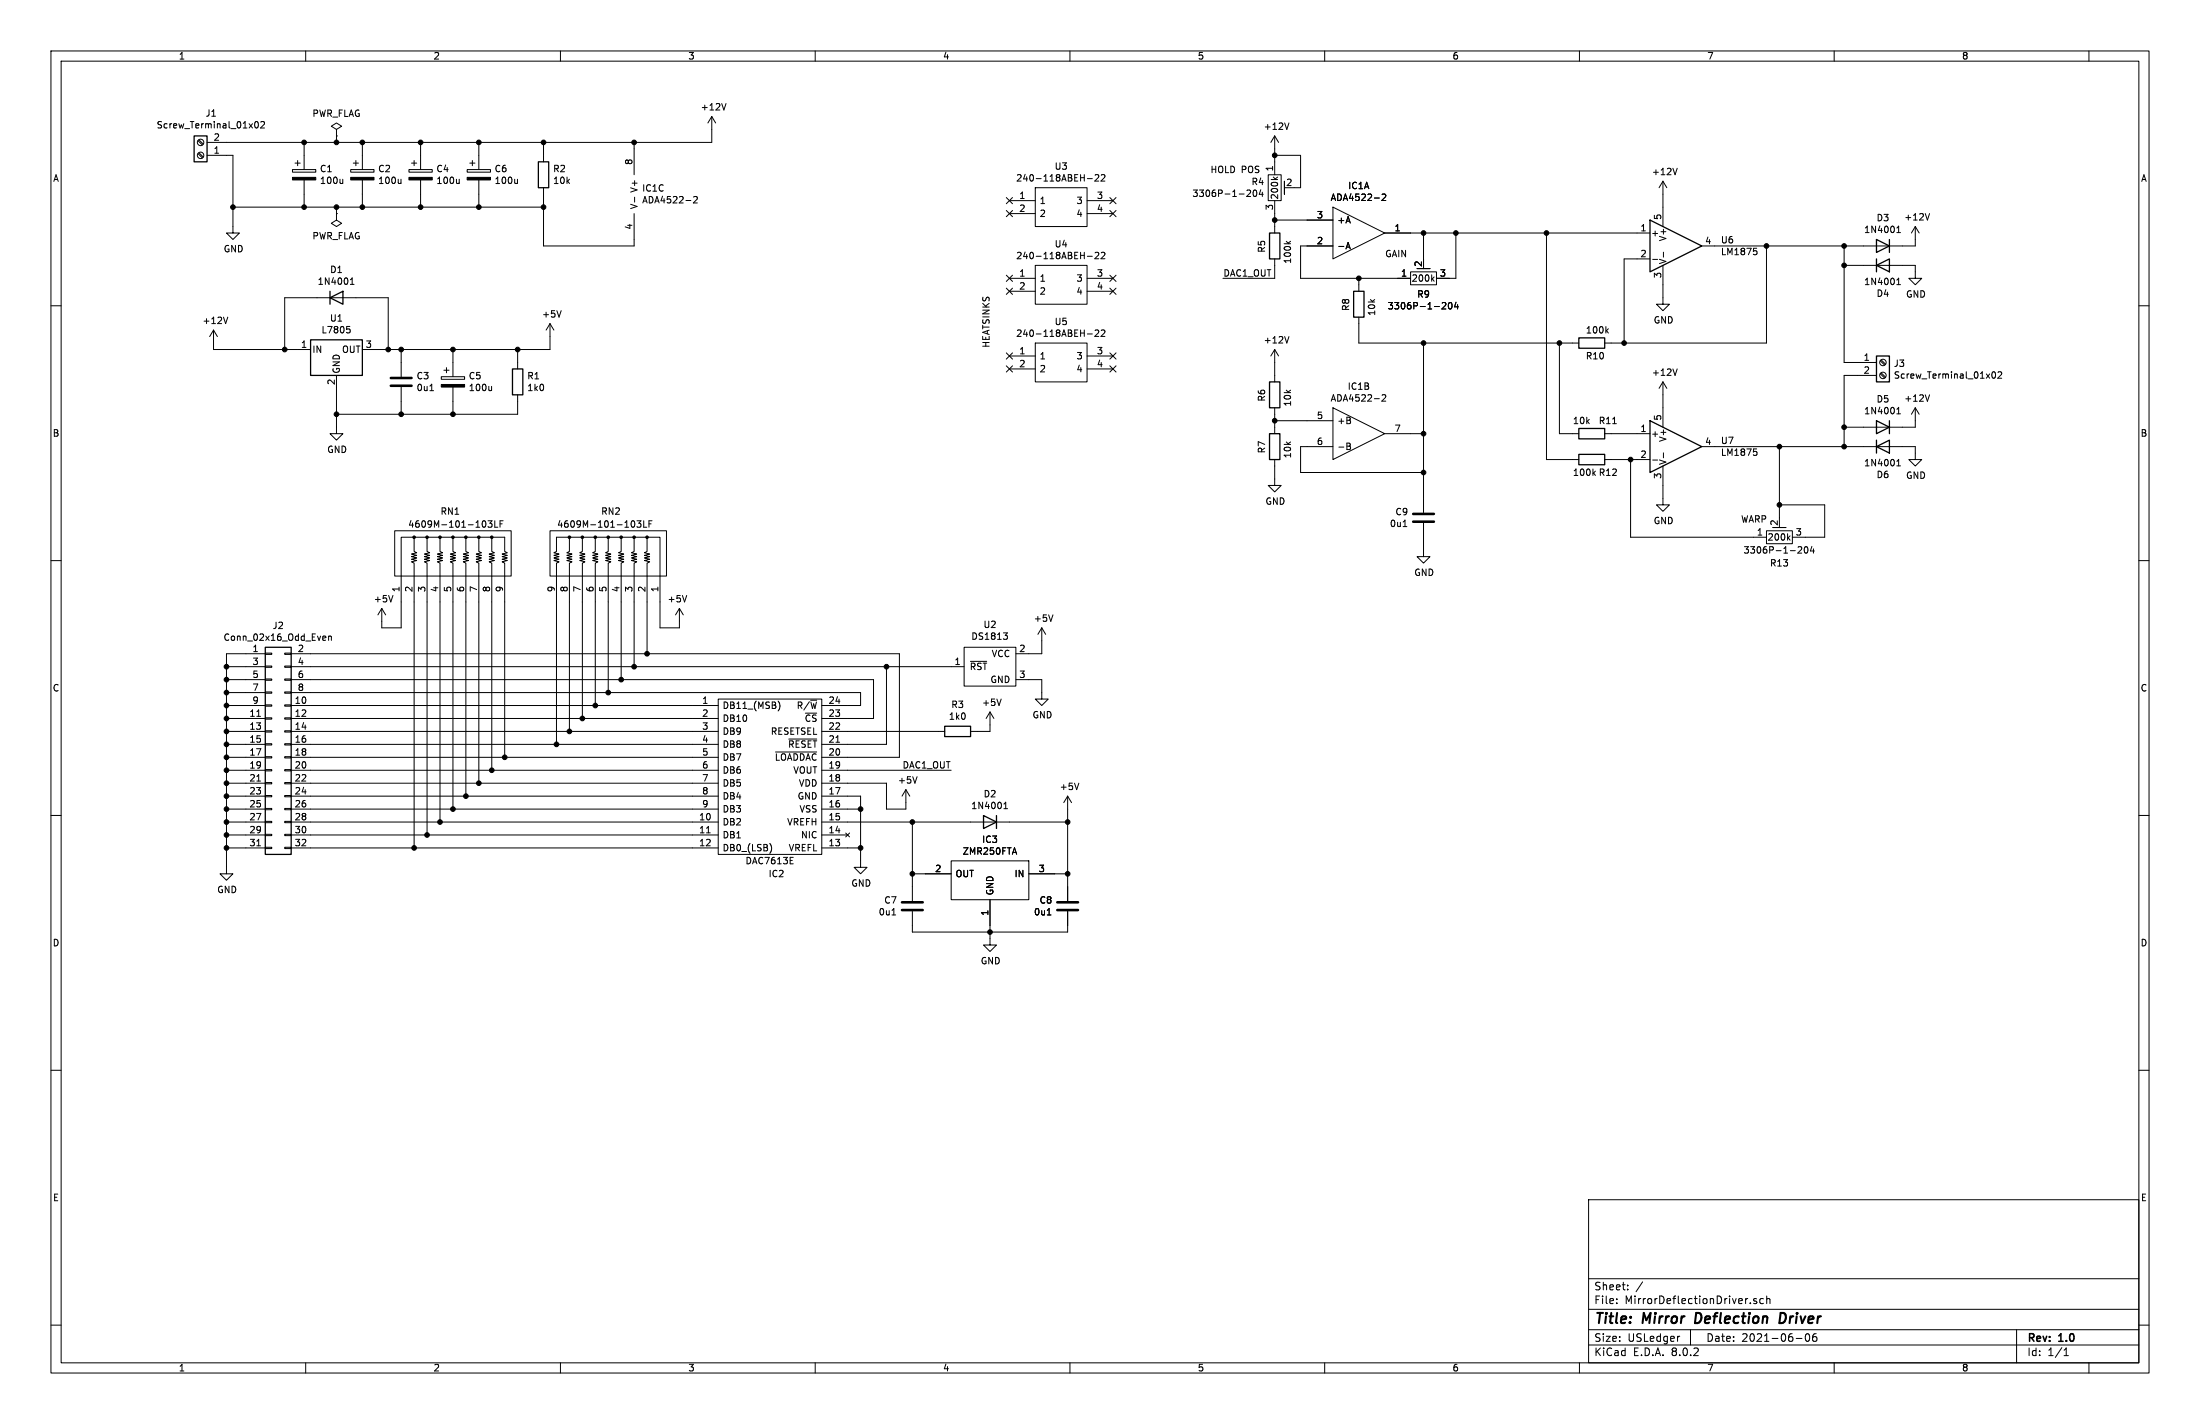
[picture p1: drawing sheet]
<svg xmlns="http://www.w3.org/2000/svg" width="432mm" height="279mm" viewBox="0 0 432 279" stroke-linecap="round" stroke-linejoin="round" font-family="sans-serif">
<g fill="none" stroke="#000" stroke-width=".2">
<path d="M10 10h411.8v259.4h-411.8zM12 12h407.8v255.4h-407.8zM60 10v2M110 10v2M160 10v2M210 10v2M260 10v2M310 10v2M360 10v2M410 10v2M38.9 27.6l.8 .8M38.9 30.1l.8 .9"/>
<path d="M39 27.4l.9 .9M39 30l.9 .8M40.6 30.5h5.1v15.2h1.3l-1.3 1.3-1.3-1.3h1.3M50.2 23.9l.1-.1a.68 .68 0 0 1 .4 .7 .68 .68 0 0 1-.4 .6 .84 .84 0 0 1-.1-1.2zM51.2 24l.5-.2 .2 .4-.8 .9h.8M57.4 33.3h4.6v.5h-4.6zM57.9 32h1M58.4 31.5v1M59.7 27.9v5.4M59.7 35.3v5.3M66 25.4l1.1-.6-1.1-.7-1 .7 1 .6v1.3M66 26.7h.1"/>
<path d="M66 26.7v1.2M67.3 35.2v.8M67.3 35.9l-.2 .1M68.8 33.3h4.6v.5h-4.6zM69.3 32h1.1M69.8 31.5v1M71.1 27.9v5.4M71.1 35.3v5.3M78.7 35.2v.8M78.7 35.9l-.2 .1M80.3 33.3h4.5v.5h-4.5zM80.8 32h1"/>
<path d="M81.3 31.5v1M82.5 27.9v5.4M82.5 35.3v5.3M90.1 35.2v.8M90.1 35.9l-.1 .1M91.7 33.3h4.6v.5h-4.6zM92.2 32h1M92.7 31.5v1M94 27.9v5.4M94 35.3v5.3M101.6 35.2v.8M101.6 35.9l-.2 .1"/>
<path d="M106.7 36.8v11.5h17.8v-6.4M106.7 27.9v3.9M124.5 27.9v6.4M124.6 38.7v1M136.1 38.7l.5-.1 .3 .3-.8 .9h.8M139.7 22.9l-.8 1.2M139.7 22.9v5h-99.1M139.7 22.9l.8 1.2M142.5 20.3l-.4 1.3M197.5 38.8l1.2 1.2M198.1 39.4h5.1M198.7 38.8l-1.2 1.2"/>
<path d="M203.2 36.8h10.2v7.7h-10.2zM213.4 39.4h5M213.4 35h1M214.9 34.4l.5-.1 .3 .3-.8 .9h.8M216.1 34.4l.5-.1 .3 .3-.8 .9h.8M217.8 38.8l1.2 1.2M219 38.8l-1.2 1.2M244.7 37.4l.5-.1 .3 .3-.8 1h.8M246.1 37.4l.1-.1a.68 .68 0 0 1 .5 .6 .68 .68 0 0 1-.5 .7l-.3-.5zM247.5 37.2l-.3 .9h.7M247.8 37.7v.9M248.9 34.3h2.6v5.1h-2.6z"/>
<path d="M249.9 34.7l.5 .5M250.2 26.7v7.6M250.2 39.4v6.3M250.2 30.5h5.1v6.3h-3.2M250.2 26.7l-.8 1.2M250.2 26.7l.8 1.2M250.8 34.7l-.5 .4M252.1 35.6v2.5zM253 24.1l-.4 1.3M271.3 38.2l.4-.1 .3 .3-.8 .9h.8M326.4 35.6v8.9M326.4 35.6l-.8 1.2"/>
<path d="M326.4 35.6l.8 1.2M329.2 33l-.4 1.3M10 60h2M45.7 40.6h61M66 41.9v1.3l1.1 .6-1.1 .7-1-.7 1-.6M66 41.9h.1M66 40.6v1.3M68.8 55.8h.7M68.8 54.9l.3-.4v1.3M197.5 54l1.2 1.2M197.5 56.5l1.2 1.3M197.5 41.3l1.2 1.2"/>
<path d="M198.1 41.9h5.1M198.1 54.6h5.1M198.1 57.2h5.1M198.7 54l-1.2 1.2M198.7 56.5l-1.2 1.3M198.7 41.3l-1.2 1.2M203.2 52.1h10.2v7.6h-10.2zM213.4 41.9h5M213.4 54.6h5M213.4 57.2h5M213.4 50.3h1M214.9 49.6l.5-.1 .3 .4-.8 .9h.8"/>
<path d="M216.1 49.6l.5-.1 .3 .4-.8 .9h.8M217.8 56.5l1.2 1.3M217.8 54l1.2 1.2M217.8 41.3l1.2 1.2M219 56.5l-1.2 1.3M219 54l-1.2 1.2M219 41.3l-1.2 1.2M250.2 50.8v3.8h-10.2M250.2 43.2h11.4M252.5 47.3l.4 .5M253.3 47.3l-.5 .4M261.6 40.6l10.2 5.1-10.2 5.1z"/>
<path d="M261.6 48.3h-6.3v6.3h21.6M264.3 48.5h.6M264.6 47.6l.4 1.2M266.7 54.6v2.6M271.8 45.7h52M276.9 53.3h5v2.6h-5zM278.1 52.7h2.6zM279.4 45.7v7M281.1 54.7l.4 .5M281.5 54.3l-.5 .5M283.1 59.5l.4-.1 .3 .3-.8 .9h.8M284.4 59.5l.2-.1a.68 .68 0 0 1 .4 .6 .68 .68 0 0 1-.4 .6l-.3-.5z"/>
<path d="M285.7 45.7v8.9h-3.8M285.8 59.3l-.3 .9h.8M286.1 59.8v.8M303.5 45.7v44.5h6.4M323.8 50.8h-5v16.5M324.4 50.9h.9M326.4 52.1v7.6h1.3l-1.3 1.3-1.3-1.3h1.3M326.5 49.5v1M344.2 48.7h.6M344.6 49.2l.3 .2v.3l-.3 .3M346.7 48.3v19h-31.7M361.9 52.1h14v2.5h1.3l-1.3 1.3-1.3-1.3h1.3"/>
<path d="M361.9 48.3v22.8h6.4M372.3 55.8h.7M372.3 44.7l.4-.3v1.2M372.3 54.9l.4-.3v1.2M372.3 45.6h.7M375.9 44.5l-.7 1.2M375.9 44.5v3.8h-41.9M375.9 44.5l.8 1.2M378.7 41.9l-.4 1.3M419.8 60h2M41.9 64.8l-.8 1.2M41.9 64.8v3.8h19.1"/>
<path d="M41.9 64.8l.8 1.2M44.7 62.2l-.4 1.3M55.9 68.6v-10.2h20.3v10.2M66 73.7v11.4h1.3l-1.3 1.3-1.2-1.3h1.2M68.1 64.1h.6M68.2 64.5h.3l.2 .3-.1 .5h-.4M78.7 68.6v5.3M78.7 75.9v5.4M84.4 76.7h.7M86.6 73.9h4.6v.5h-4.6zM87.1 72.6h1M87.6 72.1v1.1"/>
<path d="M88.9 68.6v5.3M88.9 75.9v5.4M96.5 75.8v.9M96.5 76.5l-.2 .2M101.6 68.6v3.8M101.6 77.5v3.8h-35.6M107.9 63.5l-.7 1.3M107.9 63.5v5.1h-36.8M107.9 63.5l.8 1.3M110.1 61l-.4 1.2M197.5 69.2l1.2 1.3M197.5 71.8l1.2 1.2"/>
<path d="M198.1 69.9h5.1M198.1 72.4h5.1M198.7 69.2l-1.2 1.3M198.7 71.8l-1.2 1.2M203.2 67.3h10.2v7.6h-10.2zM213.4 69.9h5M213.4 72.4h5M213.4 65.5h1M214.9 64.9l.5-.2 .3 .4-.8 .9h.8M216.1 64.9l.5-.2 .3 .4-.8 .9h.8M217.8 69.2l1.2 1.3M217.8 71.8l1.2 1.2"/>
<path d="M219 69.2l-1.2 1.3M219 71.8l-1.2 1.2M250.2 68.6v6.3M250.2 68.6l-.8 1.3M250.2 68.6l.8 1.3M253 66l-.4 1.3M266.7 62.2v5.1h43.2M271.3 77.6l.4-.2 .3 .4-.8 .9h.8M279.4 67.3v33.3M306.1 67.3v17.8h3.8M315.3 64.9l.4 .4M315.7 64.5l-.5 .5"/>
<path d="M326.4 74.9l-.8 1.3M326.4 74.9v8.9M326.4 74.9l.8 1.3M329.2 72.4l-.4 1.3M368.3 73.7h-6.4v13.9M369 73.3l.9 .9M369 70.8l.9 .8M369.2 73.2l.9 .8M369.2 70.6l.9 .9M378.7 77.5l-.4 1.2M391.1 73.1l.1-.2a.68 .68 0 0 1 .5 .7 .68 .68 0 0 1-.5 .6l-.3-.5zM392.2 73.1l.4-.2 .3 .4-.8 .9h.8"/>
<path d="M250.2 90.2v5.1h1.3l-1.3 1.2-1.3-1.2h1.3M250.2 80v5.1M250.2 82.6h11.4M261.6 80l10.2 5.1-10.2 5.1zM261.6 87.6h-6.3v5.1h24.1M264.4 86.9l.6 .2v.2l-.2 .2M264.4 87.5h.4M264.8 87.5l.3 .3-.1 .3-.6 .1M271.8 85.1h7.6M312.8 92.8l.3 .5M313.1 92.4l-.4 .5M315 85.1h8.8"/>
<path d="M315 90.2h8.8M316.5 83.1h.7M320 90.2v15.2h26.7M324.4 90.3h.9M326.4 91.4v7.7h1.3l-1.3 1.2-1.3-1.2h1.3M326.5 88.9v.9M334 87.6h41.9v2.6h1.3l-1.3 1.2-1.3-1.2h1.3M344.2 88.1h.6M344.6 88.6l.3 .2v.3l-.3 .3M349.2 99.1h8.9v6.3h-6.3M349.2 87.6v15.9M372.3 80.3l.4-.4v1.3"/>
<path d="M372.3 90.5l.4-.4v1.3M372.3 91.4h.7M372.3 81.2h.7M375.9 80v3.8h-14M375.9 80l-.7 1.3M375.9 80l.8 1.3M10 110h2M74.9 119.4v3.8h3.8v-17.8h20.4v2.8l.5 .3-1 .2 1 .3-1 .2 1 .3-1 .2 1 .3-1 .2 .5 .3v38.1M74.9 119.4l-.7 1.3M74.9 119.4l.8 1.3M77.1 116.8l-.4 1.3M77.5 104.1h22.8v8.9h-22.8z"/>
<path d="M81.3 105.4v2.8l.5 .3-1 .2 1 .3-1 .2 1 .3-1 .2 1 .3-1 .2 .5 .3v55.9M83.8 105.4v2.8l.5 .3-1 .2 1 .3-1 .2 1 .3-1 .2 1 .3-1 .2 .5 .3v53.3M86.4 105.4v2.8l.5 .3-1 .2 1 .3-1 .2 1 .3-1 .2 1 .3-1 .2 .5 .3v50.8M88.9 105.4v2.8l.5 .3-1 .2 1 .3-1 .2 1 .3-1 .2 1 .3-1 .2 .5 .3v48.3M91.4 105.4v2.8l.5 .3-1 .2 1 .3-1 .2 1 .3-1 .2 1 .3-1 .2 .5 .3v45.7M94 105.4v2.8l.5 .3-1 .2 1 .3-1 .2 1 .3-1 .2 1 .3-1 .2 .5 .3v43.2M95.1 102.2a.79 .79 0 0 1 0 1.2M95.8 102.2h.8l-.5 .5 .4 .1v.5l-.2 .1-.5-.1M96.5 105.4v2.8l.5 .3-1 .2 1 .3-1 .2 1 .3-1 .2 1 .3-1 .2 .5 .3v40.6M97.1 102.2v1.2h.6M98.1 102.8h.5M98.7 102.2h-.6v1.2"/>
<path d="M107.9 104.1h22.9v8.9h-22.9zM111.8 105.4v2.8l-.5 .3 1 .2-1 .3 1 .2-1 .3 1 .2-1 .3 1 .2-.5 .3v33M114.3 105.4v2.8l-.5 .3 1 .2-1 .3 1 .2-1 .3 1 .2-1 .3 1 .2-.5 .3v30.5M116.8 105.4v2.8l-.5 .3 1 .2-1 .3 1 .2-1 .3 1 .2-1 .3 1 .2-.5 .3v27.9M119.4 105.4v2.8l-.5 .3 1 .2-1 .3 1 .2-1 .3 1 .2-1 .3 1 .2-.5 .3v25.4M121.9 105.4v2.8l-.5 .3 1 .2-1 .3 1 .2-1 .3 1 .2-1 .3 1 .2-.5 .3v22.9M124.3 102.2a.79 .79 0 0 1 0 1.2M124.5 105.4v2.8l-.5 .3 1 .2-1 .3 1 .2-1 .3 1 .2-1 .3 1 .2-.5 .3v20.3M125 102.2h.8l-.4 .5 .3 .1v.5l-.1 .1-.6-.1M126.3 102.2v1.2h.6M127 105.4v2.8l-.5 .3 1 .2-1 .3 1 .2-1 .3 1 .2-1 .3 1 .2-.5 .3v17.8M127.4 102.8h.4"/>
<path d="M128 102.2h-.6v1.2M133.3 119.4v3.8h-3.8v-17.8h-20.3v2.8l-.5 .3 1 .2-1 .3 1 .2-1 .3 1 .2-1 .3 1 .2-.5 .3v35.6M133.3 119.4l.8 1.3M133.3 119.4l-.7 1.3M134.8 116.8l-.4 1.3M275.4 103.3h.7M279.4 102.6v6.6h1.3l-1.3 1.3-1.3-1.3h1.3M346.7 104.1h5.1v2.6h-5.1zM348 103.5h2.5zM351 105.5l.3 .5M351.3 105.1l-.4 .5M352.9 107.4l.5-.1 .2 .3-.8 .9h.8"/>
<path d="M354.2 107.4l.2-.1a.68 .68 0 0 1 .5 .6 .68 .68 0 0 1-.5 .6l-.3-.5zM355.6 107.2l-.3 .9h.8M355.9 107.7v.8M419.8 110h2M44.4 130.8h7.7M44.4 133.4h7.7M44.4 138.4h7.7M44.4 135.9h7.7M52.1 138.3h1.2v.3h-1.2zM52.1 135.8h1.2v.2h-1.2zM52.1 133.2h1.2v.3h-1.2zM52.1 130.7h1.2v.2h-1.2z"/>
<path d="M52.1 128.1h1.2v.3h-1.2zM52.1 128.3h-7.7v43.2h1.3l-1.3 1.2-1.2-1.2h1.2M55.9 138.3h1.2v.3h-1.2zM55.9 135.8h1.2v.2h-1.2zM55.9 133.2h1.2v.3h-1.2zM55.9 130.7h1.2v.2h-1.2zM55.9 128.1h1.2v.3h-1.2zM57.1 130.8h132.1M57.1 128.3h119.4v20.3h-15.2M57.1 133.4h114.3v7.6h-10.1M57.1 138.4h83.9M57.1 135.9h111.8v2.5h-7.6"/>
<path d="M63.5 124.8l.4 .1 .1 .2-.7 .1M63.9 125.6h-.4M64.5 124.9h.5v.7M64.5 124.8v.8M141 137.2h20.3v30.4h-20.3zM152.7 137.6a1.46 1.46 0 0 1 0 1.9M174 130.8v15.3h-12.7M189.2 127h10.2v7.6h-10.2zM190.5 129.8h3.2M194.3 139.7v3.8h-3.8M194.3 139.7l-.8 1.3M194.3 139.7l.8 1.3"/>
<path d="M196.5 137.2l-.4 1.2M196.9 124.2h.8l-.4 .5M197.5 124.7l.2 .2v.3l-.2 .2M199.4 133.4h5.1v3.8h1.2l-1.2 1.2-1.3-1.2h1.3M204.5 123.2l-.8 1.3M204.5 123.2v5.1h-5.1M204.5 123.2l.7 1.3M206.7 120.6l-.5 1.3M10 160h2M44.4 158.8h7.7M44.4 156.2h7.7M44.4 153.7h7.7"/>
<path d="M44.4 151.1h7.7M44.4 141h7.7M44.4 148.6h7.7M44.4 146.1h7.7M44.4 143.5h7.7M50.4 140.6h.7M50.4 153.3h.7M52.1 158.6h1.2v.3h-1.2zM52.1 156.1h1.2v.2h-1.2zM52.1 153.5h1.2v.3h-1.2zM52.1 151h1.2v.3h-1.2zM52.1 148.5h1.2v.2h-1.2z"/>
<path d="M52.1 145.9h1.2v.3h-1.2zM52.1 143.4h1.2v.2h-1.2zM52.1 140.8h1.2v.3h-1.2zM55.9 158.6h1.2v.3h-1.2zM55.9 156.1h1.2v.2h-1.2zM55.9 153.5h1.2v.3h-1.2zM55.9 151h1.2v.3h-1.2zM55.9 148.5h1.2v.2h-1.2zM55.9 145.9h1.2v.3h-1.2zM55.9 143.4h1.2v.2h-1.2zM55.9 140.8h1.2v.3h-1.2zM57.1 158.8h83.9"/>
<path d="M57.1 156.2h83.9M57.1 153.7h83.9M57.1 151.1h83.9M57.1 141h83.9M57.1 148.6h83.9M57.1 146.1h83.9M57.1 143.5h83.9M152.2 147.5h8.1M154.8 145h5.5M161.3 156.2h7.6v14h1.3l-1.3 1.3-1.3-1.3h1.3M161.3 158.8h7.6M161.3 153.7h12.7v5.1h3.8v-3.9"/>
<path d="M161.3 151.1h25.4M161.3 143.5h24.1M164.1 145.6h.7M177.8 154.9l-.8 1.3M177.8 154.9l.8 1.3M180 152.4l-.4 1.3M197 158.7h.8M197 157.8l.4-.4v1.3M209.5 156.2v20.6M209.5 156.2l-.7 1.3M209.5 156.2l.8 1.3M211.7 153.7l-.4 1.2"/>
<path d="M419.8 160h2M44.4 161.3h7.7M44.4 163.8h7.7M44.4 166.4h7.7M50.4 166h.7M52.1 166.2h1.2v.3h-1.2zM52.1 163.7h1.2v.3h-1.2zM52.1 161.2h1.2v.2h-1.2zM55.9 166.2h1.2v.3h-1.2zM55.9 163.7h1.2v.3h-1.2zM55.9 161.2h1.2v.2h-1.2zM57.1 161.3h83.9"/>
<path d="M57.1 163.8h83.9M57.1 166.4h83.9M138.7 163.4h.7M151.1 165.6a1.49 1.49 0 0 1 0 1.8M155.1 169.5h.6M155.1 168.2h.6M161.3 161.3h48.2M161.3 163.8h5.1M161.3 166.4h7.6M166 163.4l.8 .8M166.8 163.4l-.8 .8M175.1 179.5h.7"/>
<path d="M179.1 178.8v4.1h30.4v-4.1M179.1 171.5h7.6M179.1 161.3v15.5M186.7 168.9h15.2v7.6h-15.2zM194.3 176.5v8.9h1.3l-1.3 1.3-1.3-1.3h1.3M201.9 171.5h7.6M205.6 179.5h.7M10 210h2M419.8 210h2M311.8 235.4h108v32h-108zM10 260h2M311.8 256.9h108"/>
<path d="M311.8 250.9h108M317.3 255.6v.2M317.3 254.9v.1M319.5 252.9v.2M319.5 252.2v.1M322.4 251.5l-1.3 1.9M344.8 254.9l-.4-.1-.2 .2 .1 .2 .5 .2v.3h-.6M346.1 254.9l-.4-.1-.3 .3 .1 .6h.6M346.8 254.9l.2-.1 .3 .1 .1 .9M346.8 254.3v1.5M419.8 260h2M60 267.4v2"/>
<path d="M110 267.4v2M160 267.4v2M210 267.4v2M260 267.4v2M310 267.4v2M311.8 263.9h108M311.8 260.9h108M329.5 262.2h.2M331.8 260.9v3M352.5 262.6h1.2M354.5 261.8l.2-.1a.8 .8 0 0 1 .5 .7 .8 .8 0 0 1-.5 .8 1 1 0 0 1-.2-1.4zM356.5 261.7a.59 .59 0 0 0-.7 .6v.6l.1 .2 .4 .1 .2-.2 .1-.5-.1-.2h-.5l-.2 .2"/>
<path d="M360 267.4v2M395.8 260.9v6.5M405.1 266h.9M405.1 264.9l.4-.4v1.5M410 267.4v2"/>
<circle cx="39.4" cy="30.5" r=".63"/>
<circle cx="39.4" cy="27.9" r=".63"/>
<circle cx="369.6" cy="71.1" r=".63"/>
<circle cx="369.6" cy="73.7" r=".63"/>
<circle cx="81.3" cy="105.4" r=".15"/>
<circle cx="81.3" cy="105.4" r=".25"/>
<circle cx="83.8" cy="105.4" r=".15"/>
<circle cx="83.8" cy="105.4" r=".25"/>
<circle cx="86.4" cy="105.4" r=".15"/>
<circle cx="86.4" cy="105.4" r=".25"/>
<circle cx="88.9" cy="105.4" r=".15"/>
<circle cx="88.9" cy="105.4" r=".25"/>
<circle cx="91.4" cy="105.4" r=".15"/>
<circle cx="91.4" cy="105.4" r=".25"/>
<circle cx="94" cy="105.4" r=".15"/>
<circle cx="94" cy="105.4" r=".25"/>
<circle cx="96.5" cy="105.4" r=".15"/>
<circle cx="96.5" cy="105.4" r=".25"/>
<circle cx="111.8" cy="105.4" r=".15"/>
<circle cx="111.8" cy="105.4" r=".25"/>
<circle cx="114.3" cy="105.4" r=".15"/>
<circle cx="114.3" cy="105.4" r=".25"/>
<circle cx="116.8" cy="105.4" r=".15"/>
<circle cx="116.8" cy="105.4" r=".25"/>
<circle cx="119.4" cy="105.4" r=".15"/>
<circle cx="119.4" cy="105.4" r=".25"/>
<circle cx="121.9" cy="105.4" r=".15"/>
<circle cx="121.9" cy="105.4" r=".25"/>
<circle cx="124.5" cy="105.4" r=".15"/>
<circle cx="124.5" cy="105.4" r=".25"/>
<circle cx="127" cy="105.4" r=".15"/>
<circle cx="127" cy="105.4" r=".25"/>
</g>
<path d="M332.9 257.6l-.2 2h.4M350.2 257.7l-.7-.1-.3 2h.5l.5-.3" fill="none" stroke="#000" stroke-width=".4"/>
<g fill="none" stroke="#000" stroke-width=".25">
<path d="M38.1 26.7h2.5v5.1h-2.5zM105.7 31.8h2v5h-2zM64.8 58.4l2.5-1.2v2.5zM64.8 57.2v2.5M249.2 45.7h2v5.1h-2zM265.7 57.2h2v5h-2zM323.8 43.2l10.2 5.1-10.2 5zM368.3 52.1l2.5-1.3v2.5zM368.3 47l2.5 1.3-2.5 1.2zM368.3 50.8v2.5M370.8 47v2.5M61 66.7h10.1v7h-10.1z"/>
<path d="M100.6 72.4h2v5.1h-2zM249.2 74.9h2v5.1h-2zM309.9 66.3h5.1v2h-5.1zM368.3 69.9h2.5v5h-2.5zM249.2 85.1h2v5.1h-2zM309.9 89.2h5.1v2h-5.1zM309.9 84.1h5.1v2h-5.1zM323.8 82.6l10.2 5-10.2 5.1zM368.3 87.6l2.5-1.2v2.5zM368.3 82.6l2.5 1.2-2.5 1.3zM368.3 86.4v2.5M370.8 82.6v2.5"/>
<path d="M52.1 127h5v40.6h-5zM185.4 142.5h5.1v2h-5.1zM193 160l2.6 1.3-2.6 1.3zM195.6 160v2.6"/>
</g>
<path d="M76.7 75.7h4.1M76.7 74.2h4.1M277.4 102.4h4M277.4 100.8h4M177 178.6h4.1M177 177h4.1M207.5 178.6h4.1M207.5 177h4.1" fill="none" stroke="#000" stroke-width=".51"/>
<g fill="#000" stroke="#000" stroke-width=".2">
<path d="M57.4 34.8h4.6v.5h-4.6zM68.8 34.8h4.6v.5h-4.6zM80.3 34.8h4.5v.5h-4.5zM91.7 34.8h4.6v.5h-4.6zM86.6 75.4h4.6v.5h-4.6z"/>
<circle cx="59.7" cy="27.9" r=".46"/>
<circle cx="66" cy="27.9" r=".46"/>
<circle cx="71.1" cy="27.9" r=".46"/>
<circle cx="82.5" cy="27.9" r=".46"/>
<circle cx="94" cy="27.9" r=".46"/>
<circle cx="106.7" cy="27.9" r=".46"/>
<circle cx="124.5" cy="27.9" r=".46"/>
<circle cx="250.2" cy="30.5" r=".46"/>
<circle cx="45.7" cy="40.6" r=".46"/>
<circle cx="59.7" cy="40.6" r=".46"/>
<circle cx="66" cy="40.6" r=".46"/>
<circle cx="71.1" cy="40.6" r=".46"/>
<circle cx="82.5" cy="40.6" r=".46"/>
<circle cx="94" cy="40.6" r=".46"/>
<circle cx="106.7" cy="40.6" r=".46"/>
<circle cx="250.2" cy="43.2" r=".46"/>
<circle cx="266.7" cy="54.6" r=".46"/>
<circle cx="279.4" cy="45.7" r=".46"/>
<circle cx="285.7" cy="45.7" r=".46"/>
<circle cx="303.5" cy="45.7" r=".46"/>
<circle cx="346.7" cy="48.3" r=".46"/>
<circle cx="361.9" cy="48.3" r=".46"/>
<circle cx="361.9" cy="52.1" r=".46"/>
<circle cx="55.9" cy="68.6" r=".46"/>
<circle cx="76.2" cy="68.6" r=".46"/>
<circle cx="78.7" cy="68.6" r=".46"/>
<circle cx="88.9" cy="68.6" r=".46"/>
<circle cx="101.6" cy="68.6" r=".46"/>
<circle cx="279.4" cy="67.3" r=".46"/>
<circle cx="306.1" cy="67.3" r=".46"/>
<circle cx="318.8" cy="67.3" r=".46"/>
<circle cx="66" cy="81.3" r=".46"/>
<circle cx="78.7" cy="81.3" r=".46"/>
<circle cx="88.9" cy="81.3" r=".46"/>
<circle cx="250.2" cy="82.6" r=".46"/>
<circle cx="279.4" cy="92.7" r=".46"/>
<circle cx="279.4" cy="85.1" r=".46"/>
<circle cx="320" cy="90.2" r=".46"/>
<circle cx="349.2" cy="87.6" r=".46"/>
<circle cx="349.2" cy="99.1" r=".46"/>
<circle cx="361.9" cy="83.8" r=".46"/>
<circle cx="361.9" cy="87.6" r=".46"/>
<circle cx="44.4" cy="138.4" r=".46"/>
<circle cx="44.4" cy="130.8" r=".46"/>
<circle cx="44.4" cy="135.9" r=".46"/>
<circle cx="44.4" cy="133.4" r=".46"/>
<circle cx="116.8" cy="138.4" r=".46"/>
<circle cx="119.4" cy="135.9" r=".46"/>
<circle cx="121.9" cy="133.4" r=".46"/>
<circle cx="124.5" cy="130.8" r=".46"/>
<circle cx="127" cy="128.3" r=".46"/>
<circle cx="174" cy="130.8" r=".46"/>
<circle cx="44.4" cy="153.7" r=".46"/>
<circle cx="44.4" cy="148.6" r=".46"/>
<circle cx="44.4" cy="158.8" r=".46"/>
<circle cx="44.4" cy="143.5" r=".46"/>
<circle cx="44.4" cy="151.1" r=".46"/>
<circle cx="44.4" cy="141" r=".46"/>
<circle cx="44.4" cy="156.2" r=".46"/>
<circle cx="44.4" cy="146.1" r=".46"/>
<circle cx="88.9" cy="158.8" r=".46"/>
<circle cx="91.4" cy="156.2" r=".46"/>
<circle cx="94" cy="153.7" r=".46"/>
<circle cx="96.5" cy="151.1" r=".46"/>
<circle cx="99.1" cy="148.6" r=".46"/>
<circle cx="109.2" cy="146.1" r=".46"/>
<circle cx="111.8" cy="143.5" r=".46"/>
<circle cx="114.3" cy="141" r=".46"/>
<circle cx="168.9" cy="158.8" r=".46"/>
<circle cx="44.4" cy="163.8" r=".46"/>
<circle cx="44.4" cy="166.4" r=".46"/>
<circle cx="44.4" cy="161.3" r=".46"/>
<circle cx="81.3" cy="166.4" r=".46"/>
<circle cx="83.8" cy="163.8" r=".46"/>
<circle cx="86.4" cy="161.3" r=".46"/>
<circle cx="168.9" cy="166.4" r=".46"/>
<circle cx="179.1" cy="161.3" r=".46"/>
<circle cx="179.1" cy="171.5" r=".46"/>
<circle cx="209.5" cy="171.5" r=".46"/>
<circle cx="209.5" cy="161.3" r=".46"/>
<circle cx="194.3" cy="182.9" r=".46"/>
</g>
<g font-size="2.8">
<text x="312.8" y="260.3">Title:</text>
<text x="322.5" y="260.3">Mirror</text>
<text x="333.5" y="260.3">Deflection</text>
<text x="350.9" y="260.3">Driver</text>
</g>
<g font-size="2.1">
<text x="312.8" y="256.1">File:</text>
<text x="312.8" y="253.4">Sheet:</text>
<text x="318.9" y="256.1">MirrorDeflectionDriver.sch</text>
<text x="312.8" y="263.5">Size:</text>
<text x="319.5" y="263.5">USLedger</text>
<text x="334.8" y="263.5">Date:</text>
<text x="341.8" y="263.5">2021-06-06</text>
<text x="397.8" y="263.7">Rev:</text>
<text x="404.2" y="263.7">1.0</text>
<text x="312.8" y="266.3">KiCad</text>
<text x="320.5" y="266.3">E.D.A.</text>
<text x="328.1" y="266.3">8.0.2</text>
<text x="397.8" y="266.3">Id:</text>
<text x="401.9" y="266.3">1/1</text>
</g>
<g font-size="1.8">
<text x="35" y="11.9">1</text>
<text x="85" y="11.9">2</text>
<text x="135" y="11.9">3</text>
<text x="185" y="11.9">4</text>
<text x="235" y="11.9">5</text>
<text x="285" y="11.9">6</text>
<text x="335" y="11.9">7</text>
<text x="385" y="11.9">8</text>
<text x="40.3" y="23.1">J1</text>
<text x="61.2" y="23.1">PWR_FLAG</text>
<text x="137.4" y="21.9">+12V</text>
<text x="30.6" y="25.4">Screw_Terminal_01x02</text>
<text x="41.8" y="27.7">2</text>
<text x="247.9" y="25.7">+12V</text>
<text x="10.3" y="35.9">A</text>
<text x="41.8" y="30.2">1</text>
<text x="62.7" y="34">C1</text>
<text x="74.1" y="34">C2</text>
<text x="85.6" y="34">C4</text>
<text x="97" y="34">C6</text>
<text x="108.5" y="34">R2</text>
<text x="124.2" y="32.5" transform="rotate(-90 124.2 32.5)">8</text>
<text x="199.3" y="35.8">240-118ABEH-22</text>
<text x="206.9" y="33.5">U3</text>
<text x="237.5" y="34">HOLD POS</text>
<text x="249.9" y="33.7" transform="rotate(-90 249.9 33.7)">1</text>
<text x="324.1" y="34.6">+12V</text>
<text x="420.1" y="35.9">A</text>
<text x="62.7" y="36.3">100u</text>
<text x="74.1" y="36.3">100u</text>
<text x="85.6" y="36.3">100u</text>
<text x="97" y="36.3">100u</text>
<text x="108.5" y="36.3">10k</text>
<text x="125.3" y="41.1" transform="rotate(-90 125.3 41.1)">V-</text>
<text x="125.3" y="37.9" transform="rotate(-90 125.3 37.9)">V+</text>
<text x="125.9" y="37.8">IC1C</text>
<text x="125.9" y="40.1">ADA4522-2</text>
<text x="200" y="39.1">1</text>
<text x="200" y="41.7">2</text>
<text x="204" y="40.2">1</text>
<text x="211.2" y="40.2">3</text>
<text x="215.2" y="39.1">3</text>
<text x="215.2" y="41.7">4</text>
<text x="233.9" y="38.8">3306P-1-204</text>
<text x="245.5" y="36.5">R4</text>
<text x="249.9" y="41.3" transform="rotate(-90 249.9 41.3)">3</text>
<text x="251.1" y="39.3" transform="rotate(-90 251.1 39.3)">200k</text>
<text x="252.3" y="36.6">2</text>
<text x="261.1" y="39.6">ADA4522-2</text>
<text x="264.5" y="37.3">IC1A</text>
<text x="61.2" y="47.2">PWR_FLAG</text>
<text x="124.2" y="45.2" transform="rotate(-90 124.2 45.2)">4</text>
<text x="204" y="42.8">2</text>
<text x="211.2" y="42.8">4</text>
<text x="258.4" y="42.9">3</text>
<text x="262.4" y="44">+A</text>
<text x="273.6" y="45.5">1</text>
<text x="321.9" y="45.5">1</text>
<text x="324" y="46.6">+</text>
<text x="326.1" y="43.3" transform="rotate(-90 326.1 43.3)">5</text>
<text x="327.3" y="47.4" transform="rotate(-90 327.3 47.4)">V+</text>
<text x="337.7" y="48">U6</text>
<text x="365.8" y="45.9">1N4001</text>
<text x="368.2" y="43.6">D3</text>
<text x="373.7" y="43.5">+12V</text>
<text x="43.8" y="49.7">GND</text>
<text x="64.7" y="53.8">D1</text>
<text x="199.3" y="51.1">240-118ABEH-22</text>
<text x="206.9" y="48.7">U4</text>
<text x="248.5" y="49.7" transform="rotate(-90 248.5 49.7)">R5</text>
<text x="253.6" y="51.9" transform="rotate(-90 253.6 51.9)">100k</text>
<text x="258.4" y="48">2</text>
<text x="262.4" y="49.1">-A</text>
<text x="271.8" y="50.6">GAIN</text>
<text x="279.1" y="52.5" transform="rotate(-90 279.1 52.5)">2</text>
<text x="321.9" y="50.5">2</text>
<text x="327.3" y="51.9" transform="rotate(-90 327.3 51.9)">V-</text>
<text x="334.6" y="48">4</text>
<text x="337.7" y="50.3">LM1875</text>
<text x="62.2" y="56.1">1N4001</text>
<text x="200" y="54.4">1</text>
<text x="200" y="56.9">2</text>
<text x="204" y="55.5">1</text>
<text x="204" y="58">2</text>
<text x="211.2" y="55.5">3</text>
<text x="211.2" y="58">4</text>
<text x="215.2" y="54.4">3</text>
<text x="215.2" y="56.9">4</text>
<text x="240" y="54.3">DAC1_OUT</text>
<text x="274.9" y="54.4">1</text>
<text x="277" y="55.5">200k</text>
<text x="278.1" y="58.6">R9</text>
<text x="282.5" y="54.4">3</text>
<text x="326.1" y="54.7" transform="rotate(-90 326.1 54.7)">3</text>
<text x="365.8" y="56.1">1N4001</text>
<text x="368.2" y="58.4">D4</text>
<text x="374" y="58.6">GND</text>
<text x="39.6" y="63.8">+12V</text>
<text x="63" y="65.6">L7805</text>
<text x="64.7" y="63.3">U1</text>
<text x="106.3" y="62.5">+5V</text>
<text x="206.9" y="64">U5</text>
<text x="265" y="61.1" transform="rotate(-90 265 61.1)">R8</text>
<text x="270.1" y="62.1" transform="rotate(-90 270.1 62.1)">10k</text>
<text x="272.3" y="60.9">3306P-1-204</text>
<text x="311.2" y="65.6">100k</text>
<text x="324.5" y="63.7">GND</text>
<text x="59" y="68.3">1</text>
<text x="61.2" y="69.4">IN</text>
<text x="67" y="69.4">OUT</text>
<text x="71.7" y="68.3">3</text>
<text x="194.3" y="68.3" transform="rotate(-90 194.3 68.3)">HEATSINKS</text>
<text x="199.3" y="66.3">240-118ABEH-22</text>
<text x="200" y="69.6">1</text>
<text x="204" y="70.7">1</text>
<text x="211.2" y="70.7">3</text>
<text x="215.2" y="69.6">3</text>
<text x="247.9" y="67.6">+12V</text>
<text x="311.2" y="70.7">R10</text>
<text x="365.7" y="70.9">1</text>
<text x="65.8" y="75.6" transform="rotate(-90 65.8 75.6)">2</text>
<text x="66.9" y="73.4" transform="rotate(-90 66.9 73.4)">GND</text>
<text x="81.7" y="74.6">C3</text>
<text x="81.7" y="76.9">0u1</text>
<text x="91.9" y="74.6">C5</text>
<text x="91.9" y="76.9">100u</text>
<text x="103.4" y="74.6">R1</text>
<text x="103.4" y="76.9">1k0</text>
<text x="200" y="72.1">2</text>
<text x="204" y="73.3">2</text>
<text x="211.2" y="73.3">4</text>
<text x="215.2" y="72.1">4</text>
<text x="264.4" y="76.7">IC1B</text>
<text x="324.1" y="73.9">+12V</text>
<text x="365.7" y="73.4">2</text>
<text x="371.6" y="72.2">J3</text>
<text x="371.6" y="74.5">Screw_Terminal_01x02</text>
<text x="248.5" y="78.9" transform="rotate(-90 248.5 78.9)">R6</text>
<text x="253.6" y="79.9" transform="rotate(-90 253.6 79.9)">10k</text>
<text x="258.4" y="82.3">5</text>
<text x="261.1" y="79">ADA4522-2</text>
<text x="262.4" y="83.4">+B</text>
<text x="308.6" y="83.4">10k</text>
<text x="313.7" y="83.4">R11</text>
<text x="326.1" y="82.6" transform="rotate(-90 326.1 82.6)">5</text>
<text x="365.8" y="81.5">1N4001</text>
<text x="368.2" y="79.2">D5</text>
<text x="373.7" y="79">+12V</text>
<text x="10.3" y="85.9">B</text>
<text x="64.1" y="89.1">GND</text>
<text x="248.5" y="89.1" transform="rotate(-90 248.5 89.1)">R7</text>
<text x="258.4" y="87.4">6</text>
<text x="262.4" y="88.5">-B</text>
<text x="273.6" y="84.8">7</text>
<text x="321.9" y="84.8">1</text>
<text x="321.9" y="89.9">2</text>
<text x="324" y="86">+</text>
<text x="327.3" y="86.8" transform="rotate(-90 327.3 86.8)">V+</text>
<text x="334.6" y="87.4">4</text>
<text x="337.7" y="87.3">U7</text>
<text x="337.7" y="89.6">LM1875</text>
<text x="420.1" y="85.9">B</text>
<text x="253.6" y="90" transform="rotate(-90 253.6 90)">10k</text>
<text x="308.6" y="93.6">100k</text>
<text x="313.7" y="93.6">R12</text>
<text x="326.1" y="94.1" transform="rotate(-90 326.1 94.1)">3</text>
<text x="327.3" y="91.3" transform="rotate(-90 327.3 91.3)">V-</text>
<text x="365.8" y="91.7">1N4001</text>
<text x="368.2" y="94">D6</text>
<text x="374" y="94.2">GND</text>
<text x="86.4" y="101.2">RN1</text>
<text x="117.9" y="101.2">RN2</text>
<text x="248.3" y="99.2">GND</text>
<text x="273.8" y="101.3">C9</text>
<text x="80" y="103.7">4609M-101-103LF</text>
<text x="109.2" y="103.7">4609M-101-103LF</text>
<text x="272.7" y="103.6">0u1</text>
<text x="324.5" y="103">GND</text>
<text x="341.6" y="102.6">WARP</text>
<text x="344.7" y="105.2">1</text>
<text x="346.8" y="106.3">200k</text>
<text x="349" y="103.3" transform="rotate(-90 349 103.3)">2</text>
<text x="352.4" y="105.2">3</text>
<text x="277.5" y="113.2">GND</text>
<text x="342.1" y="108.8">3306P-1-204</text>
<text x="347.3" y="111.4">R13</text>
<text x="73.3" y="118.4">+5V</text>
<text x="78.5" y="116.3" transform="rotate(-90 78.5 116.3)">1</text>
<text x="81" y="116.3" transform="rotate(-90 81 116.3)">2</text>
<text x="83.6" y="116.3" transform="rotate(-90 83.6 116.3)">3</text>
<text x="86.1" y="116.3" transform="rotate(-90 86.1 116.3)">4</text>
<text x="88.6" y="116.3" transform="rotate(-90 88.6 116.3)">5</text>
<text x="91.2" y="116.3" transform="rotate(-90 91.2 116.3)">6</text>
<text x="93.7" y="116.3" transform="rotate(-90 93.7 116.3)">7</text>
<text x="96.3" y="116.3" transform="rotate(-90 96.3 116.3)">8</text>
<text x="98.8" y="116.3" transform="rotate(-90 98.8 116.3)">9</text>
<text x="109" y="116.3" transform="rotate(-90 109 116.3)">9</text>
<text x="111.5" y="116.3" transform="rotate(-90 111.5 116.3)">8</text>
<text x="114" y="116.3" transform="rotate(-90 114 116.3)">7</text>
<text x="116.6" y="116.3" transform="rotate(-90 116.6 116.3)">6</text>
<text x="119.1" y="116.3" transform="rotate(-90 119.1 116.3)">5</text>
<text x="121.7" y="116.3" transform="rotate(-90 121.7 116.3)">4</text>
<text x="124.2" y="116.3" transform="rotate(-90 124.2 116.3)">3</text>
<text x="126.7" y="116.3" transform="rotate(-90 126.7 116.3)">2</text>
<text x="129.3" y="116.3" transform="rotate(-90 129.3 116.3)">1</text>
<text x="130.9" y="118.4">+5V</text>
<text x="43.8" y="125.9">Conn_02x16_Odd_Even</text>
<text x="53.4" y="123.6">J2</text>
<text x="190.5" y="125.7">DS1813</text>
<text x="192.9" y="123.4">U2</text>
<text x="202.8" y="122.2">+5V</text>
<text x="49.5" y="128">1</text>
<text x="49.5" y="130.6">3</text>
<text x="58.3" y="128">2</text>
<text x="58.3" y="130.6">4</text>
<text x="187.3" y="130.6">1</text>
<text x="190.2" y="131.7">~{RST}</text>
<text x="194.5" y="129.1">VCC</text>
<text x="200" y="128">2</text>
<text x="10.3" y="135.9">C</text>
<text x="49.5" y="133.1">5</text>
<text x="49.5" y="135.6">7</text>
<text x="58.3" y="133.1">6</text>
<text x="58.3" y="135.6">8</text>
<text x="194.3" y="134.2">GND</text>
<text x="200" y="133.1">3</text>
<text x="420.1" y="135.9">C</text>
<text x="48.9" y="140.7">11</text>
<text x="48.9" y="143.3">13</text>
<text x="49.5" y="138.2">9</text>
<text x="57.7" y="138.2">10</text>
<text x="57.7" y="140.7">12</text>
<text x="57.7" y="143.3">14</text>
<text x="137.7" y="138.2">1</text>
<text x="137.7" y="140.7">2</text>
<text x="137.7" y="143.3">3</text>
<text x="141.7" y="139.3">DB11_(MSB)</text>
<text x="141.7" y="141.8">DB10</text>
<text x="156.3" y="139.3">R/~{W}</text>
<text x="157.8" y="141.8">~{CS}</text>
<text x="162.5" y="143.3">22</text>
<text x="162.5" y="140.7">23</text>
<text x="162.5" y="138.2">24</text>
<text x="186.1" y="141.4">1k0</text>
<text x="186.6" y="139.1">R3</text>
<text x="192.7" y="138.7">+5V</text>
<text x="202.6" y="141.1">GND</text>
<text x="48.9" y="145.8">15</text>
<text x="48.9" y="148.3">17</text>
<text x="57.7" y="145.8">16</text>
<text x="57.7" y="148.3">18</text>
<text x="137.7" y="145.8">4</text>
<text x="137.7" y="148.3">5</text>
<text x="141.7" y="144.4">DB9</text>
<text x="141.7" y="146.9">DB8</text>
<text x="141.7" y="149.5">DB7</text>
<text x="151.2" y="144.4">RESETSEL</text>
<text x="152" y="149.5">~{LOADDAC}</text>
<text x="154.6" y="146.9">~{RESET}</text>
<text x="162.5" y="148.3">20</text>
<text x="162.5" y="145.8">21</text>
<text x="48.9" y="150.9">19</text>
<text x="48.9" y="153.4">21</text>
<text x="48.9" y="156">23</text>
<text x="57.7" y="150.9">20</text>
<text x="57.7" y="153.4">22</text>
<text x="57.7" y="156">24</text>
<text x="137.7" y="150.9">6</text>
<text x="137.7" y="153.4">7</text>
<text x="137.7" y="156">8</text>
<text x="141.7" y="152">DB6</text>
<text x="141.7" y="154.5">DB5</text>
<text x="155.6" y="152">VOUT</text>
<text x="156.7" y="154.5">VDD</text>
<text x="162.5" y="156">17</text>
<text x="162.5" y="153.4">18</text>
<text x="162.5" y="150.9">19</text>
<text x="176.1" y="153.9">+5V</text>
<text x="177.1" y="150.9">DAC1_OUT</text>
<text x="207.9" y="155.2">+5V</text>
<text x="48.9" y="158.5">25</text>
<text x="48.9" y="161">27</text>
<text x="57.7" y="158.5">26</text>
<text x="57.7" y="161">28</text>
<text x="137.1" y="161">10</text>
<text x="137.7" y="158.5">9</text>
<text x="141.7" y="157.1">DB4</text>
<text x="141.7" y="159.6">DB3</text>
<text x="156.5" y="157.1">GND</text>
<text x="156.8" y="159.6">VSS</text>
<text x="162.5" y="161">15</text>
<text x="162.5" y="158.5">16</text>
<text x="190.5" y="159">1N4001</text>
<text x="193" y="156.6">D2</text>
<text x="48.9" y="163.6">29</text>
<text x="48.9" y="166.1">31</text>
<text x="57.7" y="163.6">30</text>
<text x="57.7" y="166.1">32</text>
<text x="137.1" y="163.6">11</text>
<text x="137.1" y="166.1">12</text>
<text x="141.7" y="162.2">DB2</text>
<text x="141.7" y="164.7">DB1</text>
<text x="141.7" y="167.2">DB0_(LSB)</text>
<text x="154.4" y="162.2">VREFH</text>
<text x="154.7" y="167.2">VREFL</text>
<text x="157.1" y="164.7">NIC</text>
<text x="162.5" y="166.1">13</text>
<text x="162.5" y="163.6">14</text>
<text x="188.9" y="167.9">ZMR250FTA</text>
<text x="192.7" y="165.6">IC3</text>
<text x="146.2" y="169.8">DAC7613E</text>
<text x="150.8" y="172.3">IC2</text>
<text x="183.4" y="171.2">2</text>
<text x="187.5" y="172.3">OUT</text>
<text x="199" y="172.3">IN</text>
<text x="203.8" y="171.2">3</text>
<text x="42.5" y="175.4">GND</text>
<text x="167" y="174.2">GND</text>
<text x="172.4" y="179.8">0u1</text>
<text x="173.5" y="177.5">C7</text>
<text x="194.1" y="179.8" transform="rotate(-90 194.1 179.8)">1</text>
<text x="195.2" y="175.8" transform="rotate(-90 195.2 175.8)">GND</text>
<text x="202.8" y="179.8">0u1</text>
<text x="203.9" y="177.5">C8</text>
<text x="10.3" y="185.9">D</text>
<text x="420.1" y="185.9">D</text>
<text x="192.4" y="189.4">GND</text>
<text x="10.3" y="235.9">E</text>
<text x="420.1" y="235.9">E</text>
<text x="35" y="269.3">1</text>
<text x="85" y="269.3">2</text>
<text x="135" y="269.3">3</text>
<text x="185" y="269.3">4</text>
<text x="235" y="269.3">5</text>
<text x="285" y="269.3">6</text>
<text x="335" y="269.3">7</text>
<text x="385" y="269.3">8</text>
</g>
</svg>
